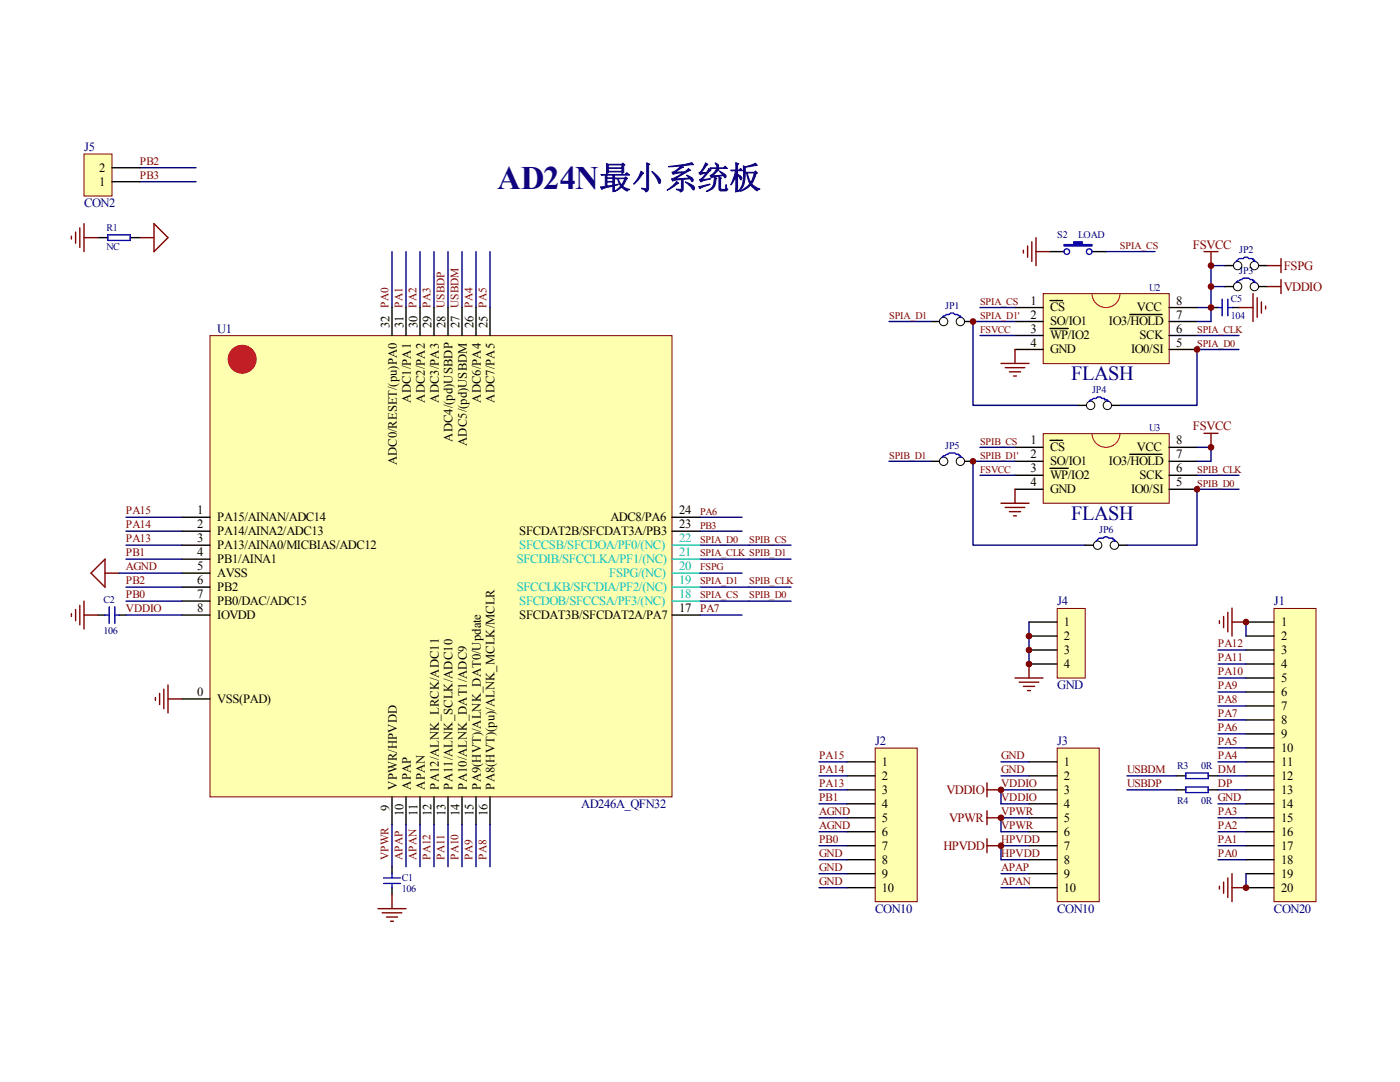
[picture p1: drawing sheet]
<svg xmlns="http://www.w3.org/2000/svg" width="279mm" height="216mm" viewBox="0 0 279 216" stroke-linecap="round" stroke-linejoin="round" font-family="sans-serif">
<path d="M18.2 114.4l2.8-2.8v5.6zM21 114.4h2.7" fill="none" stroke="#800000" stroke-width=".28"/>
<path d="M19.6 122.7h1.4M23.7 122.7h1.4M78.2 172.9v1.4M78.2 177.1v1.4" fill="none" stroke="#000" stroke-width=".28"/>
<path d="M21 122.7h.8M21.8 121.1v3.3M22.9 122.7h.8M22.9 121.1v3.3M76.6 175.2h3.3M76.6 176.3h3.3M78.2 174.3v.9M78.2 176.3v.8" fill="none" stroke="#00f" stroke-width=".28"/>
<path d="M174.8 149.4h8.2v30.5h-8.2z" fill="#ffffb0"/>
<path d="M174.7 149.3h8.3v30.6h-8.3z" fill="none" stroke="#800000" stroke-width=".2"/>
<path d="M169 152h5.6M169 154.8h5.6M169 157.6h5.6M169 160.4h5.6M169 163.2h5.6M169 166h5.6M169 168.8h5.6M169 171.5h5.6M169 174.3h5.6M169 177.1h5.6" fill="none" stroke="#000" stroke-width=".28"/>
<path d="M211.1 149.4h8.3v30.5h-8.3z" fill="#ffffb0"/>
<path d="M211 149.3h8.4v30.6h-8.4z" fill="none" stroke="#800000" stroke-width=".2"/>
<path d="M205.4 152h5.5M205.4 154.8h5.5M205.4 157.6h5.5M205.4 160.4h5.5M205.4 163.2h5.5M205.4 166h5.5M205.4 168.8h5.5M205.4 171.5h5.5M205.4 174.3h5.5M205.4 177.1h5.5" fill="none" stroke="#000" stroke-width=".28"/>
<path d="M254.3 121.5h8.3v58.4h-8.3z" fill="#ffffb0"/>
<path d="M254.3 121.4h8.3v58.5h-8.3z" fill="none" stroke="#800000" stroke-width=".2"/>
<g fill="none" stroke="#000" stroke-width=".28">
<path d="M19.6 47.4h1.9M26 47.4h1.9M248.7 124.1h5.6M248.7 126.9h5.6M248.7 129.7h5.6M248.7 132.5h5.6M248.7 135.3h5.6M248.7 138.1h5.6M248.7 140.9h5.6M248.7 143.7h5.6M248.7 146.4h5.6M248.7 149.2h5.6"/>
<path d="M248.7 152h5.6M248.7 154.8h5.6M248.7 157.6h5.6M248.7 160.4h5.6M248.7 163.2h5.6M248.7 166h5.6M248.7 168.8h5.6M248.7 171.5h5.6M248.7 174.3h5.6M248.7 177.1h5.6"/>
</g>
<g fill="none" stroke="#000080" stroke-width=".28">
<path d="M243.1 129.7h5.6M243.1 132.5h5.6M243.1 135.3h5.6M243.1 138.1h5.6M163.4 152h5.6M163.4 154.8h5.6M163.4 157.6h5.6M199.8 152h5.6M199.8 154.8h5.6M205.4 157.6h-5.6v2.8h5.6M243.1 140.9h5.6M243.1 143.7h5.6"/>
<path d="M243.1 146.4h5.6M243.1 149.2h5.6M243.1 152h5.6M243.1 154.8h5.6M243.1 157.6h5.6M163.4 160.4h5.6M163.4 163.2h5.6M163.4 166h5.6M163.4 168.8h5.6M163.4 171.5h5.6M163.4 174.3h5.6M163.4 177.1h5.6"/>
<path d="M199.8 174.3h5.6M199.8 177.1h5.6M205.4 163.2h-5.6v2.8h5.6M205.4 168.8h-5.6v2.7h5.6M243.1 160.4h5.6M243.1 163.2h5.6M243.1 166h5.6M243.1 168.8h5.6M243.1 171.5h5.6"/>
</g>
<g fill="none" stroke="#800000" stroke-width=".28">
<path d="M14.3 47.1v.6M15.1 46.3v2.2M15.9 45.5v3.9M16.8 44.6v5.6M16.8 47.4h2.8M27.9 47.4h2.8M30.7 44.6l2.8 2.8-2.8 2.8zM197 156.2v2.8M197 157.6h2.8M197 161.8v2.8M197 167.4v2.8M197 163.2h2.8"/>
<path d="M197 168.8h2.8"/>
</g>
<path d="M21.5 46.9h4.5v1.1h-4.5z" fill="none" stroke="#00f" stroke-width=".28"/>
<path d="M211.1 121.5h5.5v13.8h-5.5z" fill="#ffffb0"/>
<path d="M211 121.4h5.6v13.9h-5.6z" fill="none" stroke="#800000" stroke-width=".2"/>
<path d="M205.4 124.1h5.5M205.4 126.9h5.5M205.4 129.7h5.5M205.4 132.5h5.5M234.7 154.8h2M234.7 157.6h2M241.1 154.8h2M241.1 157.6h2" fill="none" stroke="#000" stroke-width=".28"/>
<path d="M92.2 50.2v11.2M95 50.2v11.2M205.4 124.1v8.4M248.7 124.1v2.8M224.9 157.6h9.8M224.9 154.8h9.8M248.7 174.3v2.8" fill="none" stroke="#000080" stroke-width=".28"/>
<g fill="none" stroke="#800000" stroke-width=".28">
<path d="M202.6 135.3h5.6M203.4 136.1h3.9M204.2 137h2.3M205.1 137.8h.5M205.4 132.5v2.8M243.4 123.8v.6M244.2 123v2.2M245 122.2v3.9M245.9 121.3v5.6M245.9 124.1h2.8M78.2 178.5v2.8M243.4 176.8v.6"/>
<path d="M244.2 176v2.2M245 175.2v3.9M245.9 174.3v5.6M245.9 177.1h2.8M75.4 181.3h5.6M76.3 182.1h3.9M77.1 183h2.2M78 183.8h.5"/>
</g>
<path d="M236.7 154.3h4.4v1.1h-4.4zM236.7 157h4.4v1.2h-4.4z" fill="none" stroke="#00f" stroke-width=".28"/>
<path d="M208.3 58.7h25v13.9h-25z" fill="#ffffb0"/>
<path d="M208.2 58.6h25.1v14h-25.1z" fill="none" stroke="#800000" stroke-width=".2"/>
<g fill="none" stroke="#000" stroke-width=".28">
<path d="M209.5 60h2.6M209.5 50.2h2.8M217.9 50.2h2.8M202.6 61.4h5.6M202.6 64.2h5.6M202.6 66.9h5.6M202.6 69.7h5.6M209.5 65.5h3.7M225.5 62.8h6.4M233.3 61.4h5.6M233.3 64.2h5.6M233.3 66.9h5.6"/>
<path d="M233.3 69.7h5.6M241.7 61.4h1.4M245.9 61.4h1.4"/>
</g>
<path d="M217.9 58.6a2.79 2.79 0 0 0 2.8 2.8 2.79 2.79 0 0 0 2.8-2.8" fill="none" stroke="#bf0000" stroke-width=".2"/>
<g fill="none" stroke="#800000" stroke-width=".28">
<path d="M204.2 49.9v.6M205.1 49.1v2.2M205.9 48.3v3.9M206.8 50.2h2.7M206.8 47.4v5.6M240.3 50.2h2.8M241.7 50.2v2.8M250.1 58.6v5.6M250.9 59.4v3.9M199.8 72.5h5.6M200.6 73.4h3.9M201.4 74.2h2.3"/>
<path d="M202.3 75h.5M202.6 69.7v2.8M247.3 61.4h2.8M251.7 60.3v2.2M252.6 61.1v.5M16.8 119.9v5.6M14.3 122.5v.5M15.1 121.6v2.2M15.9 120.8v3.9M16.8 122.7h2.8"/>
</g>
<g fill="none" stroke="#000080" stroke-width=".28">
<path d="M27.9 33.5h11.2M27.9 36.3h11.2M78.2 50.2v11.2M81 50.2v11.2M83.8 50.2v11.2M86.6 50.2v11.2M89.4 50.2v11.2M220.7 50.2h9.8M197 64.2h5.6M238.9 66.9h8.4M238.9 69.7h8.4M238.9 61.4h2.8v2.8h-2.8"/>
<path d="M25.1 103.2h11.2M25.1 106h11.2M139.7 108.8h18.2M139.7 111.6h18.2M139.7 119.9h18.2M139.7 117.2h18.2"/>
</g>
<path d="M212.3 48.8h2v-.5h1.7v.5h1.9v.3h-5.6z" fill-rule="evenodd" fill="#00f" stroke="#00f" stroke-width=".28"/>
<g fill="none" stroke="#00f" stroke-width=".28">
<path d="M243.9 59.7v3.3M245 59.7v3.3M243.1 61.4h.8M245 61.4h.9"/>
<circle cx="212.9" cy="50.2" r=".56"/>
<circle cx="217.4" cy="50.2" r=".56"/>
</g>
<path d="M208.3 86.6h25v13.8h-25z" fill="#ffffb0"/>
<path d="M208.2 86.5h25.1v13.9h-25.1z" fill="none" stroke="#800000" stroke-width=".2"/>
<g fill="none" stroke="#000" stroke-width=".28">
<path d="M244.5 57.2h1.7M244.5 53h1.7M251.2 57.2h1.7M251.2 53h1.7M185.8 64.2h1.7M192.5 64.2h1.7M185.8 92h1.7M192.5 92h1.7M202.6 89.3h5.6M202.6 92h5.6M202.6 94.8h5.6M202.6 97.6h5.6"/>
<path d="M209.5 87.9h2.6M209.5 93.4h3.7M215.1 80.9h1.7M221.8 80.9h1.7M225.5 90.7h6.4M233.3 89.3h5.6M233.3 92h5.6M233.3 94.8h5.6M233.3 97.6h5.6M216.5 108.8h1.7M223.2 108.8h1.7"/>
</g>
<path d="M217.9 86.5a2.79 2.79 0 0 0 2.8 2.8 2.79 2.79 0 0 0 2.8-2.8" fill="none" stroke="#bf0000" stroke-width=".2"/>
<path d="M252.9 53h2.8M252.9 57.2h2.8M255.7 51.6v2.8M255.7 55.8v2.8M202.6 97.6v2.8M240.3 86.5h2.8M241.7 86.5v2.8M199.8 100.4h5.6M200.6 101.3h3.9M201.4 102.1h2.3M202.3 102.9h.5" fill="none" stroke="#800000" stroke-width=".28"/>
<g fill="none" stroke="#000080" stroke-width=".28">
<path d="M241.7 57.2h2.8M244.5 53h-2.8v8.4M177.4 64.2h8.4M195.6 61.4h7M195.6 66.9h7M197 64.2h-2.8v16.7h20.9M238.9 69.7v11.2h-15.4M177.4 92h8.4M195.6 94.8h7M195.6 89.3h7M202.6 92h-8.4v16.8h22.3M238.9 94.8h8.4"/>
<path d="M238.9 89.3h2.8v2.7h-2.8M247.3 97.6h-8.4v11.2h-14"/>
</g>
<g fill="none" stroke="#000" stroke-width=".2">
<circle cx="247" cy="57.2" r=".84"/>
<circle cx="247" cy="53" r=".84"/>
<circle cx="250.3" cy="53" r=".84"/>
<circle cx="250.3" cy="57.2" r=".84"/>
<circle cx="188.3" cy="64.2" r=".84"/>
<circle cx="191.7" cy="64.2" r=".84"/>
<circle cx="188.3" cy="92" r=".84"/>
<circle cx="191.7" cy="92" r=".84"/>
<circle cx="217.7" cy="80.9" r=".84"/>
<circle cx="221" cy="80.9" r=".84"/>
<circle cx="219.1" cy="108.8" r=".84"/>
<circle cx="222.4" cy="108.8" r=".84"/>
</g>
<path d="M246.7 56.3l1.4-.8h1.1l.3 .3h.6v.3h.2v.2h.3M246.7 52.2a1.07 1.07 0 0 1 1.4-.6 .7 .7 0 0 1 1.1 0h.9v.3h.2v.3h.3M188 63.3l.9-.5h.5a.7 .7 0 0 1 1.2 0h.5l.3 .2h.3v.3h.2M188 91.2l1.4-.8h1.2l.2 .3h.6v.2h.3v.3h.2M217.4 80.1l.8-.6h.6a.7 .7 0 0 1 1.1 0h.5v.3h.6v.3h.3M218.8 107.9a1.06 1.06 0 0 1 1.4-.5 .71 .71 0 0 1 1.1 0h.8v.3h.3v.2h.3" fill="none" stroke="#00f" stroke-width=".28"/>
<path d="M42 67.1h92.1v91.9h-92.1z" fill="#ffffb0"/>
<path d="M41.9 67h92.2v92h-92.2z" fill="none" stroke="#800000" stroke-width=".2"/>
<g fill="none" stroke="#000" stroke-width=".28">
<path d="M78.2 61.4v5.5M81 61.4v5.5M83.8 61.4v5.5M86.6 61.4v5.5M89.4 61.4v5.5M92.2 61.4v5.5M95 61.4v5.5M97.8 61.4v5.5M36.3 106h5.6M36.3 103.2h5.6M36.3 108.8h5.6M36.3 111.6h5.6"/>
<path d="M36.3 114.4h5.6M36.3 117.2h5.6M36.3 119.9h5.6M134.1 106h5.6M134.1 103.2h5.6M36.3 122.7h5.6M36.3 139.5h5.6M134.1 122.7h5.6M78.2 159v5.6M81 159v5.6M83.8 159v5.6M86.6 159v5.6"/>
<path d="M89.4 159v5.6M92.2 159v5.6M95 159v5.6M97.8 159v5.6"/>
</g>
<path d="M134.1 119.9h5.6M134.1 117.2h5.6M134.1 114.4h5.6M134.1 111.6h5.6M134.1 108.8h5.6" fill="none" stroke="#00bfbf" stroke-width=".28"/>
<circle cx="48.3" cy="71.7" r="2.79" fill="#ee0e22" stroke="#ee0e22" stroke-width=".2"/>
<g fill="none" stroke="#000080" stroke-width=".28">
<path d="M97.8 50.2v11.2M23.7 114.4h12.6M25.1 108.8h11.2M25.1 111.6h11.2M25.1 117.2h11.2M25.1 119.9h11.2M139.7 114.4h8.4M139.7 106h8.4M139.7 103.2h8.4M25.1 122.7h11.2M139.7 122.7h8.4M78.2 164.6v8.3"/>
<path d="M81 164.6v8.3M83.8 164.6v8.3M86.6 164.6v8.3M89.4 164.6v8.3M92.2 164.6v8.3M95 164.6v8.3M97.8 164.6v8.3"/>
</g>
<path d="M16.8 30.8h5.6v8.3h-5.6z" fill="#ffffb0"/>
<path d="M16.8 30.7h5.6v8.4h-5.6z" fill="none" stroke="#800000" stroke-width=".2"/>
<path d="M22.4 36.3h5.5M22.4 33.5h5.5" fill="none" stroke="#000" stroke-width=".28"/>
<path d="M31 139.2v.5M31.9 138.4v2.2M32.7 137.5v3.9M33.5 136.7v5.6M33.5 139.5h2.8" fill="none" stroke="#800000" stroke-width=".28"/>
<g fill="#800000" stroke="#800000" stroke-width=".2">
<circle cx="248.7" cy="124.1" r=".56"/>
<circle cx="248.7" cy="177.1" r=".56"/>
<circle cx="199.8" cy="157.6" r=".56"/>
<circle cx="199.8" cy="163.2" r=".56"/>
<circle cx="199.8" cy="168.8" r=".56"/>
<circle cx="205.4" cy="126.9" r=".56"/>
<circle cx="205.4" cy="129.7" r=".56"/>
<circle cx="205.4" cy="132.5" r=".56"/>
<circle cx="238.9" cy="69.7" r=".56"/>
<circle cx="241.7" cy="61.4" r=".56"/>
<circle cx="241.7" cy="53" r=".56"/>
<circle cx="238.9" cy="97.6" r=".56"/>
<circle cx="241.7" cy="89.3" r=".56"/>
<circle cx="194.2" cy="64.2" r=".56"/>
<circle cx="241.7" cy="57.2" r=".56"/>
<circle cx="194.2" cy="92" r=".56"/>
</g>
<text font-size="6.5" fill="#11037f" x="99.2" y="37.7">AD24N最小系统板</text>
<g font-size="4" fill="#000080">
<text x="213.8" y="75.8">FLASH</text>
<text x="213.8" y="103.7">FLASH</text>
</g>
<g font-size="2.5" fill="#000080">
<text x="16.8" y="30.1">J5</text>
<text x="16.8" y="41.2">CON2</text>
<text x="43.3" y="66.4">U1</text>
<text x="211" y="120.7">J4</text>
<text x="254.3" y="120.7">J1</text>
<text x="211" y="137.5">GND</text>
<text x="174.7" y="148.7">J2</text>
<text x="211" y="148.7">J3</text>
<text x="116" y="161.2">AD246A_QFN32</text>
<text x="174.7" y="182.1">CON10</text>
<text x="211" y="182.1">CON10</text>
<text x="254.3" y="182.1">CON20</text>
</g>
<g font-size="2.5">
<text x="19.8" y="34.3">2</text>
<text x="19.8" y="37.1">1</text>
<text x="77.7" y="65.5" transform="rotate(-90 77.7 65.5)">32</text>
<text x="80.5" y="65.5" transform="rotate(-90 80.5 65.5)">31</text>
<text x="83.3" y="65.5" transform="rotate(-90 83.3 65.5)">30</text>
<text x="86.1" y="65.5" transform="rotate(-90 86.1 65.5)">29</text>
<text x="88.9" y="65.5" transform="rotate(-90 88.9 65.5)">28</text>
<text x="91.7" y="65.5" transform="rotate(-90 91.7 65.5)">27</text>
<text x="94.5" y="65.5" transform="rotate(-90 94.5 65.5)">26</text>
<text x="97.3" y="65.5" transform="rotate(-90 97.3 65.5)">25</text>
<text x="205.7" y="60.8">1</text>
<text x="205.7" y="63.6">2</text>
<text x="209.5" y="62.1">CS</text>
<text x="209.5" y="64.9">SO/IO1</text>
<text x="221.3" y="64.9">IO3/HOLD</text>
<text x="226.9" y="62.1">VCC</text>
<text x="234.7" y="63.6">7</text>
<text x="234.7" y="60.8">8</text>
<text x="205.7" y="66.4">3</text>
<text x="205.7" y="69.2">4</text>
<text x="209.5" y="67.7">WP/IO2</text>
<text x="209.5" y="70.5">GND</text>
<text x="225.7" y="70.5">IO0/SI</text>
<text x="227.4" y="67.7">SCK</text>
<text x="234.7" y="69.2">5</text>
<text x="234.7" y="66.4">6</text>
<text x="82" y="80.3" transform="rotate(-90 82 80.3)">ADC1/PA1</text>
<text x="84.8" y="80.3" transform="rotate(-90 84.8 80.3)">ADC2/PA2</text>
<text x="87.5" y="80.3" transform="rotate(-90 87.5 80.3)">ADC3/PA3</text>
<text x="95.9" y="80.3" transform="rotate(-90 95.9 80.3)">ADC6/PA4</text>
<text x="98.7" y="80.3" transform="rotate(-90 98.7 80.3)">ADC7/PA5</text>
<text x="90.3" y="88.1" transform="rotate(-90 90.3 88.1)">ADC4/(pd)USBDP</text>
<text x="93.1" y="89" transform="rotate(-90 93.1 89)">ADC5/(pd)USBDM</text>
<text x="205.7" y="88.6">1</text>
<text x="234.7" y="88.6">8</text>
<text x="79.2" y="92.9" transform="rotate(-90 79.2 92.9)">ADC0/RESET/(pu)PA0</text>
<text x="205.7" y="91.4">2</text>
<text x="205.7" y="94.2">3</text>
<text x="209.5" y="90.1">CS</text>
<text x="209.5" y="92.9">SO/IO1</text>
<text x="209.5" y="95.7">WP/IO2</text>
<text x="221.3" y="92.9">IO3/HOLD</text>
<text x="226.9" y="90.1">VCC</text>
<text x="227.4" y="95.7">SCK</text>
<text x="234.7" y="94.2">6</text>
<text x="234.7" y="91.4">7</text>
<text x="205.7" y="97">4</text>
<text x="209.5" y="98.5">GND</text>
<text x="225.7" y="98.5">IO0/SI</text>
<text x="234.7" y="97">5</text>
<text x="39.4" y="102.6">1</text>
<text x="39.4" y="105.4">2</text>
<text x="43.3" y="104.1">PA15/AINAN/ADC14</text>
<text x="43.3" y="106.8">PA14/AINA2/ADC13</text>
<text x="103.6" y="106.8">SFCDAT2B/SFCDAT3A/PB3</text>
<text x="121.8" y="104.1">ADC8/PA6</text>
<text x="135.6" y="105.4">23</text>
<text x="135.6" y="102.6">24</text>
<text x="39.4" y="108.2">3</text>
<text x="39.4" y="111">4</text>
<text x="39.4" y="113.8">5</text>
<text x="43.3" y="109.6">PA13/AINA0/MICBIAS/ADC12</text>
<text x="43.3" y="112.4">PB1/AINA1</text>
<text x="39.4" y="116.6">6</text>
<text x="39.4" y="119.4">7</text>
<text x="43.3" y="115.1">AVSS</text>
<text x="43.3" y="117.9">PB2</text>
<text x="39.4" y="122.2">8</text>
<text x="43.3" y="120.7">PB0/DAC/ADC15</text>
<text x="43.3" y="123.5">IOVDD</text>
<text x="103.6" y="123.5">SFCDAT3B/SFCDAT2A/PA7</text>
<text x="135.6" y="122.2">17</text>
<text x="212.3" y="125">1</text>
<text x="255.7" y="125">1</text>
<text x="212.3" y="127.8">2</text>
<text x="212.3" y="130.6">3</text>
<text x="255.7" y="127.8">2</text>
<text x="255.7" y="130.6">3</text>
<text x="212.3" y="133.3">4</text>
<text x="255.7" y="133.3">4</text>
<text x="255.7" y="136.1">5</text>
<text x="39.4" y="138.9">0</text>
<text x="43.3" y="140.3">VSS(PAD)</text>
<text x="255.7" y="138.9">6</text>
<text x="255.7" y="141.6">7</text>
<text x="255.7" y="144.4">8</text>
<text x="255.7" y="147.2">9</text>
<text x="176" y="152.8">1</text>
<text x="176" y="155.6">2</text>
<text x="212.3" y="152.8">1</text>
<text x="212.3" y="155.6">2</text>
<text x="255.7" y="150">10</text>
<text x="255.7" y="152.8">11</text>
<text x="255.7" y="155.6">12</text>
<text x="77.7" y="161.8" transform="rotate(-90 77.7 161.8)">9</text>
<text x="79.2" y="157.6" transform="rotate(-90 79.2 157.6)">VPWR/HPVDD</text>
<text x="82" y="157.6" transform="rotate(-90 82 157.6)">APAP</text>
<text x="84.8" y="157.6" transform="rotate(-90 84.8 157.6)">APAN</text>
<text x="87.5" y="157.6" transform="rotate(-90 87.5 157.6)">PA12/ALNK_LRCK/ADC11</text>
<text x="90.3" y="157.6" transform="rotate(-90 90.3 157.6)">PA11/ALNK_SCLK/ADC10</text>
<text x="93.1" y="157.6" transform="rotate(-90 93.1 157.6)">PA10/ALNK_DAT1/ADC9</text>
<text x="95.9" y="157.6" transform="rotate(-90 95.9 157.6)">PA9(HVT)/ALNK_DAT0/Update</text>
<text x="98.7" y="157.6" transform="rotate(-90 98.7 157.6)">PA8(HVT)(pu)/ALNK_MCLK/MCLR</text>
<text x="176" y="158.4">3</text>
<text x="176" y="161.2">4</text>
<text x="212.3" y="158.4">3</text>
<text x="212.3" y="161.2">4</text>
<text x="255.7" y="158.4">13</text>
<text x="255.7" y="161.2">14</text>
<text x="80.5" y="162.9" transform="rotate(-90 80.5 162.9)">10</text>
<text x="83.3" y="162.9" transform="rotate(-90 83.3 162.9)">11</text>
<text x="86.1" y="162.9" transform="rotate(-90 86.1 162.9)">12</text>
<text x="88.9" y="162.9" transform="rotate(-90 88.9 162.9)">13</text>
<text x="91.7" y="162.9" transform="rotate(-90 91.7 162.9)">14</text>
<text x="94.5" y="162.9" transform="rotate(-90 94.5 162.9)">15</text>
<text x="97.3" y="162.9" transform="rotate(-90 97.3 162.9)">16</text>
<text x="176" y="164">5</text>
<text x="176" y="166.8">6</text>
<text x="212.3" y="164">5</text>
<text x="212.3" y="166.8">6</text>
<text x="255.7" y="164">15</text>
<text x="255.7" y="166.8">16</text>
<text x="176" y="169.6">7</text>
<text x="176" y="172.4">8</text>
<text x="212.3" y="169.6">7</text>
<text x="212.3" y="172.4">8</text>
<text x="255.7" y="169.6">17</text>
<text x="255.7" y="172.4">18</text>
<text x="176" y="175.2">9</text>
<text x="176" y="178">10</text>
<text x="212.3" y="175.2">9</text>
<text x="212.3" y="178">10</text>
<text x="255.7" y="175.2">19</text>
<text x="255.7" y="178">20</text>
</g>
<g font-size="2.5" fill="#800000">
<text x="238.1" y="49.6">FSVCC</text>
<text x="256.2" y="53.8">FSPG</text>
<text x="256.2" y="58">VDDIO</text>
<text x="238.1" y="85.9">FSVCC</text>
<text x="188.9" y="158.4">VDDIO</text>
<text x="189.4" y="164">VPWR</text>
<text x="188.3" y="169.6">HPVDD</text>
</g>
<g font-size="2.5" fill="#00bfbf">
<text x="103.1" y="112.4">SFCDIB/SFCCLKA/PF1/(NC)</text>
<text x="103.6" y="109.6">SFCCSB/SFCDOA/PF0/(NC)</text>
<text x="135.6" y="113.8">20</text>
<text x="135.6" y="111">21</text>
<text x="135.6" y="108.2">22</text>
<text x="103.1" y="117.9">SFCCLKB/SFCDIA/PF2/(NC)</text>
<text x="121.6" y="115.1">FSPG/(NC)</text>
<text x="135.6" y="119.4">18</text>
<text x="135.6" y="116.6">19</text>
<text x="103.6" y="120.7">SFCDOB/SFCCSA/PF3/(NC)</text>
</g>
<g font-size="2.3" fill="#800000">
<text x="27.9" y="35.7">PB3</text>
<text x="27.9" y="32.9">PB2</text>
<text x="77.6" y="61.4" transform="rotate(-90 77.6 61.4)">PA0</text>
<text x="80.3" y="61.4" transform="rotate(-90 80.3 61.4)">PA1</text>
<text x="83.1" y="61.4" transform="rotate(-90 83.1 61.4)">PA2</text>
<text x="85.9" y="61.4" transform="rotate(-90 85.9 61.4)">PA3</text>
<text x="88.7" y="61.4" transform="rotate(-90 88.7 61.4)">USBDP</text>
<text x="91.5" y="61.4" transform="rotate(-90 91.5 61.4)">USBDM</text>
<text x="94.3" y="61.4" transform="rotate(-90 94.3 61.4)">PA4</text>
<text x="97.1" y="61.4" transform="rotate(-90 97.1 61.4)">PA5</text>
<text x="25.1" y="102.6">PA15</text>
<text x="25.1" y="105.4">PA14</text>
<text x="25.1" y="111">PB1</text>
<text x="25.1" y="113.8">AGND</text>
<text x="25.1" y="108.2">PA13</text>
<text x="25.1" y="119.4">PB0</text>
<text x="25.1" y="116.6">PB2</text>
<text x="25.1" y="122.2">VDDIO</text>
<text x="139.7" y="122.2">PA7</text>
<text x="243.1" y="131.9">PA11</text>
<text x="243.1" y="129.1">PA12</text>
<text x="243.1" y="137.5">PA9</text>
<text x="243.1" y="134.7">PA10</text>
<text x="243.1" y="143.1">PA7</text>
<text x="243.1" y="140.3">PA8</text>
<text x="243.1" y="148.7">PA5</text>
<text x="243.1" y="145.9">PA6</text>
<text x="163.5" y="151.5">PA15</text>
<text x="163.5" y="154.3">PA14</text>
<text x="199.8" y="154.3">GND</text>
<text x="199.8" y="151.5">GND</text>
<text x="225" y="154.3">USBDM</text>
<text x="243.1" y="151.5">PA4</text>
<text x="243.1" y="154.3">DM</text>
<text x="163.5" y="157.1">PA13</text>
<text x="163.5" y="159.9">PB1</text>
<text x="199.8" y="157.1">VDDIO</text>
<text x="199.8" y="159.9">VDDIO</text>
<text x="225" y="157.1">USBDP</text>
<text x="243.1" y="159.9">GND</text>
<text x="243.1" y="157.1">DP</text>
<text x="163.5" y="162.6">AGND</text>
<text x="163.5" y="165.4">AGND</text>
<text x="199.8" y="162.6">VPWR</text>
<text x="199.8" y="165.4">VPWR</text>
<text x="243.1" y="165.4">PA2</text>
<text x="243.1" y="162.6">PA3</text>
<text x="77.6" y="171.5" transform="rotate(-90 77.6 171.5)">VPWR</text>
<text x="80.3" y="171.5" transform="rotate(-90 80.3 171.5)">APAP</text>
<text x="83.1" y="171.5" transform="rotate(-90 83.1 171.5)">APAN</text>
<text x="85.9" y="171.5" transform="rotate(-90 85.9 171.5)">PA12</text>
<text x="88.7" y="171.5" transform="rotate(-90 88.7 171.5)">PA11</text>
<text x="91.5" y="171.5" transform="rotate(-90 91.5 171.5)">PA10</text>
<text x="94.3" y="171.5" transform="rotate(-90 94.3 171.5)">PA9</text>
<text x="97.1" y="171.5" transform="rotate(-90 97.1 171.5)">PA8</text>
<text x="163.5" y="168.2">PB0</text>
<text x="163.5" y="171">GND</text>
<text x="163.5" y="173.7">GND</text>
<text x="199.8" y="168.2">HPVDD</text>
<text x="199.8" y="173.7">APAP</text>
<text x="199.8" y="171">HPVDD</text>
<text x="243.1" y="171">PA0</text>
<text x="243.1" y="168.2">PA1</text>
<text x="163.5" y="176.5">GND</text>
<text x="199.8" y="176.5">APAN</text>
</g>
<g font-size="2" fill="#000080">
<text x="21.3" y="46.1">R1</text>
<text x="211" y="47.4">S2</text>
<text x="215.1" y="47.4">LOAD</text>
<text x="21.3" y="50">NC</text>
<text x="247.3" y="50.5">JP2</text>
<text x="229.4" y="58.1">U2</text>
<text x="247.3" y="54.7">JP3</text>
<text x="188.6" y="61.6">JP1</text>
<text x="245.6" y="60.3">C5</text>
<text x="245.6" y="63.6">104</text>
<text x="217.9" y="78.4">JP4</text>
<text x="188.6" y="89.6">JP5</text>
<text x="229.4" y="85.9">U3</text>
<text x="219.4" y="106.3">JP6</text>
<text x="20.7" y="120.2">C2</text>
<text x="20.7" y="126.4">106</text>
<text x="234.9" y="153.4">R3</text>
<text x="239.7" y="153.4">0R</text>
<text x="234.9" y="160.4">R4</text>
<text x="239.7" y="160.4">0R</text>
<text x="80.2" y="175.8">C1</text>
<text x="80.2" y="178">106</text>
</g>
<g font-size="2" fill="#800000">
<text x="223.5" y="49.7">SPIA_CS</text>
<text x="177.5" y="63.6">SPIA_D1</text>
<text x="195.6" y="60.8">SPIA_CS</text>
<text x="195.6" y="63.6">SPIA_D1'</text>
<text x="195.6" y="66.4">FSVCC</text>
<text x="238.9" y="69.2">SPIA_D0</text>
<text x="238.9" y="66.4">SPIA_CLK</text>
<text x="195.6" y="88.7">SPIB_CS</text>
<text x="177.5" y="91.5">SPIB_D1</text>
<text x="195.6" y="91.5">SPIB_D1'</text>
<text x="195.6" y="94.3">FSVCC</text>
<text x="238.9" y="94.3">SPIB_CLK</text>
<text x="238.9" y="97.1">SPIB_D0</text>
<text x="139.7" y="105.5">PB3</text>
<text x="139.7" y="102.7">PA6</text>
<text x="139.7" y="108.3">SPIA_D0</text>
<text x="139.7" y="111">SPIA_CLK SPIB_D1</text>
<text x="139.7" y="113.8">FSPG</text>
<text x="149.5" y="108.3">SPIB_CS</text>
<text x="139.7" y="119.4">SPIA_CS</text>
<text x="139.7" y="116.6">SPIA_D1</text>
<text x="149.5" y="119.4">SPIB_D0</text>
<text x="149.5" y="116.6">SPIB_CLK</text>
</g>
</svg>
